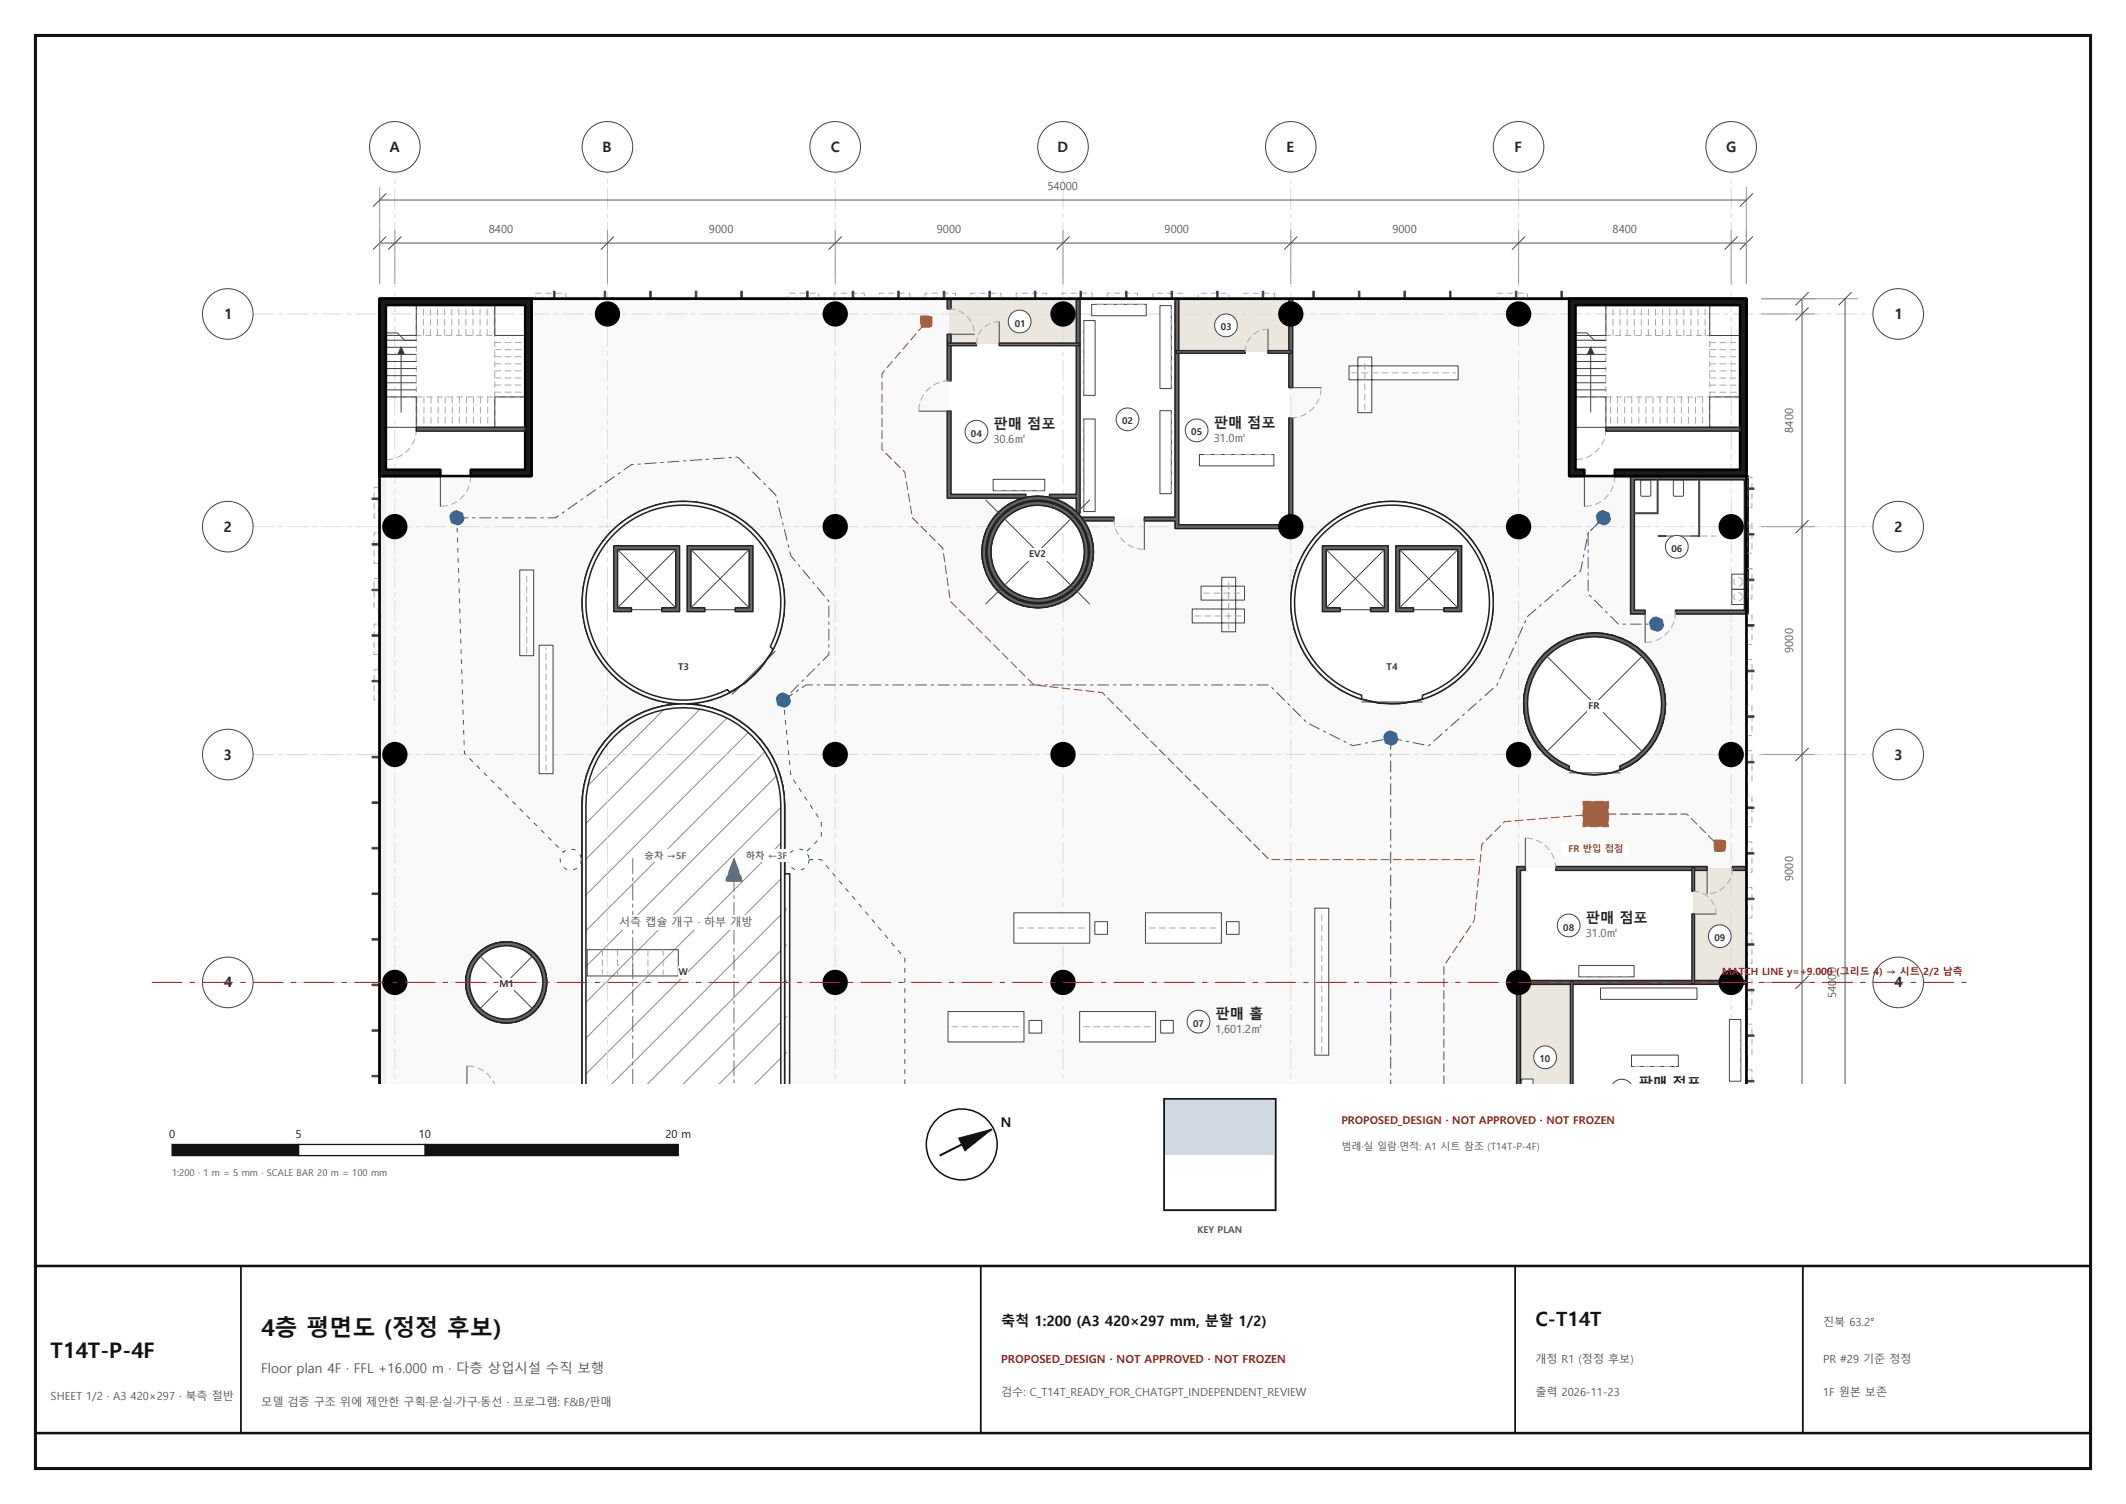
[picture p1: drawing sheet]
<svg xmlns="http://www.w3.org/2000/svg" width="420mm" height="297mm" viewBox="0 0 420 297" stroke-linecap="round" stroke-linejoin="round" font-family="sans-serif">
<path d="M7 7h406v283h-406z" fill="none" stroke="#111" stroke-width=".6"/>
<path d="M187.5 59h25.5v9h-25.5z" fill-rule="evenodd" fill="#ebe7df"/>
<path d="M213 59h19.5v43.5h-18.6l-.9-1z" fill-rule="evenodd" fill="#fff"/>
<path d="M232.5 59h22.5v10.5h-22.5z" fill-rule="evenodd" fill="#ebe7df"/>
<g fill="#fff">
<path d="M187.5 68h25.5v30h-25.5z" fill-rule="evenodd"/>
<path d="M232.5 69.5h22.5v34.5h-22.5z" fill-rule="evenodd"/>
</g>
<path d="M105 59h82.5v38.9l.2 .1 16.3 .1a10.6 10.6 0 0 0-4.5 1.4l-1.2 .8a11 11 0 0 0-4.3 8.7l.2 2.1a10.8 10.8 0 0 0 4.1 6.6l2.5 1.5 2.8 .7 1.4 .1a11 11 0 0 0 5.5-1.5l2.3-1.7 1.7-2.3 .7-1.3 .4-1.3 .4-2.9a11 11 0 0 0-1.5-5.5l-.7-1.1 18.7 .1v1.4l.1 .1h22.4v-45h55v34.9l.1 .1h12.2l-.2 .4v26.7l.4 .2h22.5v92.7h-268.8l.1-120h28.7zM300 171.6v42.4h45v-42.5zM301 139a14 14 0 0 0 28 0 14 14 0 0 0-28 0zM252.6 214h44.8zM259.8 106a20.5 20.5 0 0 0-3.8 6.8 20.8 20.8 0 0 0 3.3 18.6l2.7 2.8a19.4 19.4 0 0 0 6.8 3.8l3.8 .9 3.9 .1 3.9-.7a22.3 22.3 0 0 0 9.8-6.3 19.9 19.9 0 0 0 2.6-22 22 22 0 0 0-8-8.4 20 20 0 0 0-15.2-1.8 19.2 19.2 0 0 0-6.9 3.5zM233 214h14zM194 214h22zM194 214h22zM120.9 144.9l-2.5 3-1 1.7a20.6 20.6 0 0 0-2.4 9.4v55h41v-41.3l-.1-.2h-.9v-13.5a19.9 19.9 0 0 0-7.3-15.5l-1.6-1.1a19.2 19.2 0 0 0-7.2-3l-1.9-.3a20.1 20.1 0 0 0-16.1 5.8zM119.9 105.9l-.1 .1a19.9 19.9 0 0 0-3.8 6.8 19.6 19.6 0 0 0-.9 7.7 19.9 19.9 0 0 0 6.9 13.7 20.1 20.1 0 0 0 18.4 4.1 22.3 22.3 0 0 0 9.8-6.3 20.1 20.1 0 0 0 4.1-18.4l-1.4-3.6a19.9 19.9 0 0 0-8.1-8.4 19.6 19.6 0 0 0-7.4-2.4l-3.9-.1a20.5 20.5 0 0 0-7.5 2.1l-1.7 1a10.3 10.3 0 0 0-3 2.4zM92 194a8 8 0 0 0 16 0 8 8 0 0 0-16 0z" fill-rule="evenodd" fill="#f9f9f9"/>
<path d="M300 171.5h34.5v22.5h-34.5z" fill-rule="evenodd" fill="#fff"/>
<g fill="#ebe7df">
<path d="M334.5 171.5h10.5v22.5h-10.5z" fill-rule="evenodd"/>
<path d="M300 194h10.5v20h-10.5z" fill-rule="evenodd"/>
</g>
<path d="M310.5 194h34.5v20h-34.5z" fill-rule="evenodd" fill="#fff"/>
<path d="M75 94h1.3l-.1 120h-1.2h240h-240h30h-30zM123 214h42zM112.6 214h44.8z" fill-rule="evenodd" fill="#f1f1f1"/>
<g fill="none" stroke="#222" stroke-width=".3">
<path d="M119.8 106l2.9-2.7a20 20 0 0 1 30.1 6.7 22.1 22.1 0 0 1 2 11.4 22.3 22.3 0 0 1-4.6 10.6l-2.9 2.8a20.1 20.1 0 0 1-10.8 4.1 20.8 20.8 0 0 1-17.3-7.6l-2-3.3a20 20 0 0 1 .4-18.8zM259.8 106a22.3 22.3 0 0 1 9.8-6.3 20.8 20.8 0 0 1 18.5 4.1 20.8 20.8 0 0 1 6.8 17.6 22.4 22.4 0 0 1-4.7 10.6 20.7 20.7 0 0 1-17.6 6.9 20.1 20.1 0 0 1-10.6-4.7 20.7 20.7 0 0 1-6.8-17.6 22.4 22.4 0 0 1 4.6-10.6zM115 214v-55a20 20 0 0 1 20-20 20 20 0 0 1 20 20v13.5h1v41.5"/>
<circle cx="205" cy="109" r="11"/>
<circle cx="315" cy="139" r="14"/>
<circle cx="100" cy="194" r="8"/>
</g>
<g fill="none" stroke="#8c8c8c" stroke-width=".2">
<path d="M131.3 140l-15.3 15.3M138.4 139.9l-22.8 22.8M143.7 141.7l-28.1 28.1M147.9 144.6l-32.3 32.3M151.2 148.4l-35.6 35.6M153.5 153.1l-37.9 37.9M154.4 159.3l-38.8 38.8M154.4 166.4l-38.8 38.8M154.7 173.1l-39.1 39.1M155.4 179.5l-34.5 34.5M155.4 193.6l-20.4 20.4M155.4 186.6l-27.5 27.4"/>
<path d="M155.4 207.8l-6.3 6.2M155.4 200.7l-13.3 13.3"/>
</g>
<path d="M50 62h320M50 104h320M50 149h320M50 194h320M78 214v-180M120 214v-180M165 214v-180M210 214v-180M255 214v-180M300 214v-180M342 214v-180" fill="none" stroke="#dcdcdc" stroke-width=".2" stroke-dasharray="4 1 .8 1"/>
<path d="M229.1 81.1h2.3v16.4h-2.3zM229.1 60.4h2.3v16.3h-2.3zM215.7 60.1h10.8v2.3h-10.8zM214.1 63.3h2.3v14.8h-2.3zM214.1 82.7h2.3v18.3h-2.3z" fill-rule="evenodd" fill="#fff" stroke="#444" stroke-width=".2"/>
<path d="M214.1 63.8v13.8M226 60.1h-9.8M231.4 76.2v-15.6M214.1 83.2v17.3M231.4 97v-15.4" fill="none" stroke="#aaa" stroke-width=".2" stroke-dasharray="1.2 .8"/>
<path d="M196.2 94.7h10.2v2.2h-10.2z" fill-rule="evenodd" fill="#fff" stroke="#444" stroke-width=".2"/>
<path d="M196.7 96.9h9.2" fill="none" stroke="#aaa" stroke-width=".2" stroke-dasharray="1.2 .8"/>
<path d="M236.9 89.8h14.8v2.2h-14.8z" fill-rule="evenodd" fill="#fff" stroke="#444" stroke-width=".2"/>
<path d="M251.2 89.8h-13.8" fill="none" stroke="#aaa" stroke-width=".2" stroke-dasharray="1.2 .8"/>
<path d="M235.5 120.3v2.7h10.4v-2.7zM237.3 115.7v2.8h8.6v-2.8zM241.4 114v10.8h2.7v-10.8zM259.7 179.3v29.1h2.8v-29.1zM200.3 214h15zM216.3 214h2.5zM226.3 214h15zM242.3 214h2.5zM187.3 199.8v6h15v-6zM203.3 201.5v2.5h2.5v-2.5zM213.3 199.8v6h15v-6zM229.3 201.5v2.5h2.5v-2.5zM200.3 180.3v6h15v-6zM216.3 182v2.5h2.5v-2.5zM226.3 180.3v6h15v-6zM242.3 182v2.5h2.5v-2.5zM102.7 112.6v16.9h2.7v-16.9zM106.5 127.4v25.4h2.8v-25.4zM266.5 72.3v2.7h21.6v-2.7zM268.3 70.5v11h2.7v-11z" fill-rule="evenodd" fill="#fff"/>
<g fill="none" stroke="#444" stroke-width=".2">
<path d="M266.5 72.3h21.6v2.7h-21.6zM268.3 70.5h2.7v11h-2.7zM102.7 112.6h2.7v16.9h-2.7zM237.3 115.7h8.6v2.8h-8.6zM241.4 114h2.7v10.8h-2.7zM106.5 127.4h2.8v25.4h-2.8zM235.5 120.3h10.4v2.7h-10.4zM259.7 179.3h2.8v29.1h-2.8zM187.3 199.8h15v6h-15zM200.3 180.3h15v6h-15zM213.3 199.8h15v6h-15zM216.3 182h2.5v2.5h-2.5z"/>
<path d="M226.3 180.3h15v6h-15zM242.3 182h2.5v2.5h-2.5zM203.3 201.5h2.5v2.5h-2.5zM229.3 201.5h2.5v2.5h-2.5z"/>
</g>
<path d="M267 73.6h20.6M269.6 81v-9.4M237.8 117.1h7.6M104.1 129v-15.9M236 121.6h9.4M242.7 124.3v-9.8M107.9 152.3v-24.4M201 183.3h13.5M227 183.3h13.5M188 202.8h13.5M214 202.8h13.5M261.1 207.9v-28.1" fill="none" stroke="#aaa" stroke-width=".2" stroke-dasharray="1.2 .8"/>
<path d="M311.9 190.7h10.9v2.2h-10.9z" fill-rule="evenodd" fill="#fff" stroke="#444" stroke-width=".2"/>
<path d="M312.4 192.9h9.9" fill="none" stroke="#aaa" stroke-width=".2" stroke-dasharray="1.2 .8"/>
<path d="M300.6 213.1h2.3v.9h-2.3z" fill-rule="evenodd" fill="#fff"/>
<path d="M300.6 214v-.9h2.3v.9" fill="none" stroke="#444" stroke-width=".2"/>
<path d="M300.6 213.6v.4" fill="none" stroke="#aaa" stroke-width=".2" stroke-dasharray="1.2 .8"/>
<path d="M316.2 195.1h19v2.3h-19zM322.3 208.4h9.3v2.2h-9.3zM341.7 201.3h2.2v12.2h-2.2z" fill-rule="evenodd" fill="#fff" stroke="#444" stroke-width=".2"/>
<g fill="none" stroke="#aaa" stroke-width=".2" stroke-dasharray="1.2 .8">
<path d="M82.4 78.4v6M83.6 66.2v-6M83.8 78.4v6M85 66.2v-6M85.2 78.4v6M86.4 66.2v-6M86.6 78.4v6M87.8 66.2v-6M88 78.4v6M89.2 66.2v-6M89.4 78.4v6M90.6 66.2v-6"/>
<path d="M90.7 78.4v6M92 66.2v-6M92.1 78.4v6M93.4 66.2v-6M93.5 78.4v6M94.8 66.2v-6M94.9 78.4v6M96.2 66.2v-6M96.3 78.4v6M97.6 66.2v-6M97.7 67.6h6M97.7 69h6"/>
<path d="M97.7 70.4h6M97.7 71.8h6M97.7 73.2h6M97.7 74.6h6M97.7 76h6M97.7 77.4h6M119 192.7v-5.2M122 192.7v-5.2M125 192.7v-5.2M128 192.7v-5.2M131 192.7v-5.2M334.7 195.1h-18"/>
<path d="M322.8 210.6h8.3M343.9 213v-11.2"/>
</g>
<g fill="none" stroke="#444" stroke-width=".2">
<path d="M76.2 78.4h6v6h-6zM76.2 60.2h6v6h-6zM76.2 65.7h2.3l1.5 1.5h2.2M76.2 77h6M76.2 75.6h6M76.2 74.2h6M76.2 72.8h6M76.2 71.4h6M76.2 70h6M76.2 68.6h6M76.2 67.2h6M79.2 70v11.4"/>
<path d="M97.7 60.2h6v6h-6zM97.7 78.4h6v6h-6zM324.2 94.8l1.7-.1 .2 .2v2.8l-.1 .3h-1.6l-.2-.1zM330.6 94.8l1.7-.1 .2 .2 .1 2.9-.2 .2h-1.6l-.2-.1zM342.1 116.4h2.5v3h-2.5zM342.1 113.4h2.5v3h-2.5zM116 187.5h18v5.2h-18z"/>
</g>
<g fill="none" stroke="#aaa" stroke-width=".2" stroke-dasharray="1.2 .8" stroke-linecap="butt">
<path d="M76.2 66.2h6v12.2h-6zM82.2 60.2h15.5v6h-15.5zM82.2 78.4h15.5v6h-15.5zM97.7 66.2h6v12.2h-6z"/>
<circle cx="343.4" cy="117.9" r=".85"/>
<circle cx="343.4" cy="114.9" r=".85"/>
</g>
<path d="M79.2 68.5l.7 1.5h-1.3z" fill="#333" stroke="#444" stroke-width=".2"/>
<path d="M311.3 66.3h6v12.1h-6zM317.3 60.3h20.5v6h-20.5zM317.3 78.4h20.5v6h-20.5zM337.8 66.3h6v12.1h-6z" fill="none" stroke="#aaa" stroke-width=".2" stroke-dasharray="1.2 .8" stroke-linecap="butt"/>
<g fill="none" stroke="#444" stroke-width=".2">
<path d="M311.3 78.4h6v6h-6zM311.3 60.3h6v6h-6zM311.3 65.7h2.2l1.5 1.5h2.3M311.3 77h6M311.3 75.6h6M311.3 74.2h6M311.3 72.8h6M311.3 71.4h6M311.3 70h6M311.3 68.6h6M311.3 67.2h6M314.3 70v11.4"/>
<path d="M337.8 60.3h6v6h-6zM337.8 78.4h6v6h-6z"/>
</g>
<g fill="none" stroke="#aaa" stroke-width=".2" stroke-dasharray="1.2 .8">
<path d="M318.2 78.4v6M318.7 66.3v-6M319.6 78.4v6M320 66.3v-6M321 78.4v6M321.4 66.3v-6M322.4 78.4v6M322.8 66.3v-6M323.8 78.4v6M324.2 66.3v-6M325.2 78.4v6M325.6 66.3v-6"/>
<path d="M326.6 78.4v6M327 66.3v-6M328 78.4v6M328.4 66.3v-6M329.4 78.4v6M329.9 66.3v-6M330.8 78.4v6M331.3 66.3v-6M332.2 78.4v6M332.7 66.3v-6M333.6 78.4v6M334.1 66.3v-6"/>
<path d="M335 78.4v6M335.5 66.3v-6M336.4 78.4v6M336.9 66.3v-6M337.8 67.7h6M337.8 69h6M337.8 70.4h6M337.8 71.8h6M337.8 73.2h6M337.8 74.6h6M337.8 76h6M337.8 77.4h6"/>
</g>
<path d="M314.3 68.5l.6 1.5h-1.3z" fill="#333" stroke="#444" stroke-width=".2"/>
<path d="M299.6 171.1h1.7v.8h-.9v21.7h44.6v.8h-44.6v19.6h17.6h-18.4zM307.3 171.1h29.9v.8h-29.9zM342.2 171.1h2.8v.8h-2.8zM327 214h18zM277.1 214h.8zM277.1 214h.8zM232.1 214h39.6zM232.1 214h.8zM232.1 214h.8zM213.9 102.1h6.2v.8h-6.2zM232.1 59h.8v44.6h21.7v-21.1h.8v21.9h-23.3v-1.5h-6v-.8h6zM254.6 59h.8v17.5h-.8zM212.6 59h.8v42.3h-.8v-2.9h-5.3v-.8h5.3zM187.1 81.2h.8v16.4h14.8v.8h-15.6zM187.1 66h.8v9.2h-.8zM187.1 59h.8v2h-.8zM173.6 214h20.3zM173.6 214h.8zM122.6 214h7.9zM136.5 214h28.9zM75 214h39.4zM75 214h17.2zM98.3 214h14.6zM75 214h14.2z" fill-rule="evenodd" fill="#666"/>
<path d="M187.1 59h.8v2h-.8zM212.6 59h.8v42.3h-.8v-2.9h-5.3v-.8h5.3zM232.1 59h.8v44.6h21.7v-21.1h.8v21.9h-23.3v-1.5h-6v-.8h6zM254.6 59h.8v17.5h-.8zM187.1 66h.8v9.2h-.8zM187.1 81.2h.8v16.4h14.8v.8h-15.6zM213.9 102.1h6.2v.8h-6.2zM307.3 171.1h29.9v.8h-29.9zM342.2 171.1h2.8v.8h-2.8zM299.6 214v-42.9h1.7v.8h-.9v21.7h44.6v.8h-44.6v19.6" fill="none" stroke="#222" stroke-width=".3"/>
<path d="M334.2 180.5h.6v13.7h-.6zM334.2 171.3h.6v4.7h-.6zM310.3 193.7h.5v20.3h-.5zM310.3 214h.5zM232.3 69.3h13.7v.5h-13.7zM250.5 69.3h4.7v.5h-4.7zM241.5 214h13.7zM232.3 214h4.7zM197.4 67.8h15.8v.5h-15.8zM187.3 67.8h5.6v.5h-5.6zM84.7 214h14.3zM74.8 214h5.4zM89.8 214h.5zM103.5 214h9.2z" fill-rule="evenodd" fill="#808080"/>
<path d="M187.3 67.8h5.6v.5h-5.6zM197.4 67.8h15.8v.5h-15.8zM232.3 69.3h13.7v.5h-13.7zM250.5 69.3h4.7v.5h-4.7zM334.2 171.3h.6v4.7h-.6zM334.2 180.5h.6v13.7h-.6zM310.3 214v-20.3h.5v20.3" fill="none" stroke="#222" stroke-width=".3"/>
<path d="M322.1 94h23.3v27.2h-14.4v-.7h13.6v-25.8h-21.7v25.8h2.1v.7h-2.9z" fill-rule="evenodd" fill="#666" stroke="#222" stroke-width=".3"/>
<g fill="#888" stroke="#444" stroke-width=".2">
<path d="M327.4 94.7h.2v6.7h-.2z" fill-rule="evenodd"/>
<path d="M322.9 101.3h4.5v.1h-4.5z" fill-rule="evenodd"/>
<path d="M335.6 94.7h.2v11.3h-.2z" fill-rule="evenodd"/>
<path d="M327.6 105.8h1.5v.2h-1.5z" fill-rule="evenodd"/>
<path d="M334.1 105.8h1.5v.2h-1.5z" fill-rule="evenodd"/>
</g>
<g fill="none" stroke="#444" stroke-width=".2">
<path d="M105 58.8h205v.2h-195h-10zM187.5 66h5M197.4 63.5v4.5M250.5 65v4.5M255 76.5h6M76.2 84.8v6M87 94v6M181.5 81.2h6M311.3 84.8v6M313 94v6M226.1 102.5v6M329.1 105.8h5"/>
<path d="M124.7 120.4h6M139.2 120.4h6M153.1 128.6l-8.5 8.5M264.8 120.4h5.9M269 138.6h12M279.2 120.4h6M325 120.9v6M310 152.6h10M301.3 165.5v6M337.2 171.5v5M334.5 180.5h4.5M74.8 214v-120h.2v120"/>
<path d="M92.2 210.5v3.5M345 214v-120h.2v120"/>
</g>
<g fill="none" stroke="#aaa" stroke-width=".2" stroke-dasharray="1.2 .8">
<path d="M187.5 75.2a6 6 0 0 0-6 6M187.5 61a5 5 0 0 1 5 5M192.9 68a4.5 4.5 0 0 1 4.5-4.5M246 69.5a4.5 4.5 0 0 1 4.5-4.5M82.2 84.8a6 6 0 0 1-6 6M93 94a6 6 0 0 1-6 6M255 82.5a6 6 0 0 0 6-6M317.3 84.8a6 6 0 0 1-6 6M319 94a6 6 0 0 1-6 6M220.1 102.5a6 6 0 0 0 6 6M334.1 105.8h5M331 120.9a6 6 0 0 1-6 6"/>
<path d="M307.3 171.5a6 6 0 0 0-6-6M334.5 176a4.5 4.5 0 0 1 4.5 4.5M342.2 171.5a5 5 0 0 1-5 5M97.7 214a5.9 5.9 0 0 0-5.5-3.5"/>
</g>
<g fill="none" stroke="#aaa" stroke-width=".2" stroke-dasharray="1.2 .8" stroke-linecap="butt">
<path d="M105.7 57.9h6.1v.9h-6l-.1-.9M161.8 57.9v.9h-6l-.1-.9h6.1M166.5 58.8h-1.8l.1-.9h6v.9h-4.3M173.8 58.2l-.1-.3h6.1l-.1 .9h-5.9v-.6M184.5 58.8h-1.7v-.9h6v.9h-4.3M191.8 58.2l-.1-.3h6v.9h-5.9v-.6M206.8 58.8h-6v-.9h5.9l.1 .9M209.8 58.2v-.3h6v.9h-6v-.6M220.5 58.8h-1.8l.1-.9h5.9l.1 .9h-4.3M233.8 58.5v.3h-6v-.9h6v.6M241 57.9h1.8v.9h-6.1l.1-.9h4.2M245.8 58.2v-.3h6v.9h-6.1l.1-.6"/>
<path d="M295.8 57.9h6v.9h-6v-.9M345.2 94.3l.9-.1v6.1h-.9v-6M73.9 114.2l.9 .1v5.9h-.9v-6M74.2 102.2h-.3v-6h.9v6.1l-.6-.1M74.8 109.5v1.8h-.9v-6.1h.9v4.3M345.2 112.3h.9v6h-.9v-6M346.1 103.3v6h-.9v-6h.9M74.2 138.2h-.3v-5.9l.9-.1v6h-.6M74.8 127.5v1.8l-.9-.1v-5.9l.9-.1v4.3M345.2 134.5v-4.2h.9v5.9l-.9 .1v-1.8M346.1 139.3v6h-.9v-6h.9M346.1 121.3v5.9l-.9 .1v-6h.9"/>
<path d="M345.2 152.5v-4.2h.9v6h-.9v-1.8M346.1 157.3v6h-.9v-6h.9M345.2 166.3h.9v6h-.9v-6M345.5 175.2l.6 .1v6h-.9v-6.1h.3M345.2 184.3h.9v6l-.9-.1v-5.9M346.1 193.2v6.1h-.9v-6l.9-.1M345.2 206.5v-4.2h.9v5.9l-.9 .1v-1.8M345.2 214v-2.7h.3M345.5 211.3h.6v2.7"/>
</g>
<path d="M127.3 214h.3zM118.3 214h.3zM136.3 214h.3zM109.3 214h.3zM145.3 214h.4zM73.5 214h1.3zM73.5 214h1.3zM73.5 214h1.3zM73.5 214h1.3zM73.5 214h1.3zM73.5 214h1.3zM73.5 214h1.3zM73.5 214h1.3zM73.5 212.4h1.3v.2h-1.3zM73.5 203.4h1.3v.2h-1.3zM73.5 194.3l1.3 .1v.3l-1.3-.1zM73.5 185.3l1.3 .1v.3h-1.3zM73.5 176.3h1.3v.3l-1.3 .1zM73.5 167.3h1.3v.3l-1.3 .1zM73.5 158.3h1.3v.3l-1.3 .1zM73.5 149.4l1.3-.1v.4h-1.3zM73.5 134.4h1.3v.2h-1.3zM73.5 125.3l1.3 .1v.2h-1.3zM73.5 116.4h1.3v.2h-1.3zM73.5 107.3h1.3v.3h-1.3zM73.5 98.3l1.3 .1v.3l-1.3-.1zM119.4 57.5h.2v1.3h-.2zM128.4 57.5h.3v1.3h-.3zM137.4 57.5h.3v1.3h-.4zM109.4 57.5h.3l-.1 1.3h-.2zM172.3 214h.4zM211.3 214h.4zM256.8 214h.3zM274.8 214h.3zM163.3 214h.4zM283.8 214h.4zM202.3 214h.4zM184.3 214h.3zM220.3 214h.4zM238.3 214h.3zM247.4 214h.2zM154.3 214h.4zM265.8 214h.3zM193.3 214h.4zM229.3 214h.4zM186.3 57.5h.4v1.3h-.4zM240.4 57.5h.2v1.3h-.2zM231.4 57.5h.2v1.3h-.2zM222.4 57.5h.2l.1 1.3h-.3zM177.4 57.5h.3v1.3h-.4zM277.4 57.5h.3v1.3h-.4zM268.4 57.5h.3v1.3h-.4zM168.3 57.5h.4v1.3h-.4zM195.4 57.5h.3v1.3h-.3zM213.4 57.5h.2l.1 1.3h-.3zM249.4 57.5h.3l-.1 1.3h-.2zM146.3 57.5h.4v1.3h-.4zM159.4 57.5h.3v1.3h-.4zM259.4 57.5h.3v1.3h-.4zM204.4 57.5h.2l.1 1.3h-.3zM292.8 214h.4zM301.8 214h.4zM310.8 214h.4zM345.2 214h1.3zM345.2 214h1.3zM345.2 214h1.3zM345.2 214h1.3zM345.2 214h1.3zM345.2 214h1.3zM345.2 214h1.3zM345.2 214h1.3zM345.2 214h1.3zM345.2 213.4h1.3v.2h-1.3zM345.2 204.4h1.3v.2h-1.3zM345.2 195.4h1.3v.3l-1.3-.1zM345.2 186.4h1.3v.3h-1.3zM345.2 177.4h1.3v.3h-1.3zM345.2 168.3l1.3 .1v.3h-1.3zM345.2 159.3l1.3 .1v.3h-1.3zM345.2 150.4l1.3-.1v.4h-1.3zM345.2 141.4l1.3-.1v.4h-1.3zM345.2 132.4l1.3-.1v.4h-1.3zM345.2 123.4l1.3-.1v.4h-1.3zM345.2 114.4h1.3v.3h-1.3zM345.2 105.4h1.3v.2h-1.3zM345.2 96.4h1.3v.2h-1.3zM308.4 57.5h.3v1.3h-.3zM286.4 57.5h.3v1.3h-.3zM299.4 57.5h.3v1.3h-.3z" fill-rule="evenodd" fill="#333" stroke="#444" stroke-width=".2"/>
<g fill="none" stroke="#222" stroke-width=".3">
<path d="M115 214v-55a20 20 0 0 1 20-20 20 20 0 0 1 20 20v55"/>
<circle cx="135" cy="119" r="20"/>
<circle cx="205" cy="109" r="9.3"/>
<circle cx="205" cy="109" r="11"/>
<circle cx="275" cy="119" r="20"/>
<circle cx="315" cy="139" r="14"/>
<circle cx="100" cy="194" r="8"/>
</g>
<path d="M305.1 129.1a14 14 0 0 1 21.6 2.3 14 14 0 0 1-6.7 20.7v-.8a13.2 13.2 0 0 0 5.5-20.4 13.2 13.2 0 0 0-21 0 13.2 13.2 0 0 0 5.5 20.4v.8a14 14 0 0 1-4.9-23z" fill-rule="evenodd" fill="#666" stroke="#222" stroke-width=".3"/>
<path d="M305.6 129.6l18.8 18.8M324.4 129.6l-18.8 18.8" fill="none" stroke="#444" stroke-width=".2"/>
<path d="M92 194a8 8 0 0 1 16 0 8 8 0 0 1-16 0zM92.8 194a7.2 7.2 0 0 0 14.4 0 7.2 7.2 0 0 0-14.4 0z" fill-rule="evenodd" fill="#666" stroke="#222" stroke-width=".3"/>
<path d="M94.9 188.9l10.2 10.2M105.1 188.9l-10.2 10.2" fill="none" stroke="#444" stroke-width=".2"/>
<path d="M120.9 104.9a20 20 0 0 1 25.9-2 20 20 0 0 1 5.9 25.3l-.5-.5a19.2 19.2 0 0 0-14.2-27.7 19.2 19.2 0 0 0-22 22 19.2 19.2 0 0 0 27.7 14.2l.5 .5a20 20 0 0 1-25.3-5.9 20 20 0 0 1 2-25.9z" fill-rule="evenodd" fill="#fff" stroke="#222" stroke-width=".3"/>
<path d="M121.2 107.8h13v13h-3.5v-.8h2.8v-11.5h-11.5v11.5h2.7v.8h-3.5z" fill-rule="evenodd" fill="#666" stroke="#222" stroke-width=".3"/>
<path d="M122 108.5l11.5 11.5M133.5 108.5l-11.5 11.5" fill="none" stroke="#444" stroke-width=".2"/>
<path d="M135.8 107.8h12.9v13h-3.5v-.8h2.8v-11.5h-11.5v11.5h2.7v.8h-3.4z" fill-rule="evenodd" fill="#666" stroke="#222" stroke-width=".3"/>
<path d="M136.5 108.5l11.5 11.5M148 108.5l-11.5 11.5" fill="none" stroke="#444" stroke-width=".2"/>
<path d="M260.9 104.9a20 20 0 0 1 31.2 3.7 20 20 0 0 1-11.1 29.5v-.8a19.2 19.2 0 0 0 9.6-29.6 19.2 19.2 0 0 0-31.2 0 19.2 19.2 0 0 0 9.6 29.6v.8a20 20 0 0 1-8.1-33.2z" fill-rule="evenodd" fill="#fff" stroke="#222" stroke-width=".3"/>
<path d="M261.2 107.8h13.1v13h-3.6v-.8h2.8v-11.5h-11.5v11.5h2.8v.8h-3.6z" fill-rule="evenodd" fill="#666" stroke="#222" stroke-width=".3"/>
<path d="M262 108.5l11.5 11.5M273.5 108.5l-11.5 11.5" fill="none" stroke="#444" stroke-width=".2"/>
<path d="M275.7 107.8h13.1v13h-3.6v-.8h2.8v-11.5h-11.5v11.5h2.7v.8h-3.5z" fill-rule="evenodd" fill="#666" stroke="#222" stroke-width=".3"/>
<path d="M276.5 108.5l11.5 11.5M288 108.5l-11.5 11.5" fill="none" stroke="#444" stroke-width=".2"/>
<path d="M120.9 144.9a20 20 0 0 1 21.8-4.4 20 20 0 0 1 12.3 18.5v55h-40v-55a20 20 0 0 1 5.9-14.1zM121.4 145.4a19.3 19.3 0 0 0-5.6 13.6l-.1 55h38.6v-55a19.3 19.3 0 0 0-11.9-17.8 19.3 19.3 0 0 0-21 4.2z" fill-rule="evenodd" fill="#fff"/>
<path d="M115 214v-55a20 20 0 0 1 20-20 20 20 0 0 1 20 20v55M115.7 214l.1-55a19.3 19.3 0 0 1 19.2-19.2 19.3 19.3 0 0 1 19.3 19.2v55" fill="none" stroke="#222" stroke-width=".3"/>
<path d="M194 109a11 11 0 0 1 22 0 11 11 0 0 1-22 0zM194.8 109a10.2 10.2 0 0 0 20.4 0 10.2 10.2 0 0 0-20.4 0zM195 109a10 10 0 0 1 20 0 10 10 0 0 1-20 0zM195.8 109a9.2 9.2 0 0 0 18.4 0 9.2 9.2 0 0 0-18.4 0z" fill-rule="evenodd" fill="#666" stroke="#222" stroke-width=".3"/>
<path d="M194.7 98.8l20.6 20.5M215.3 98.8l-20.6 20.5" fill="none" stroke="#444" stroke-width=".2"/>
<path d="M75 59h30v35h-30zM310 59h35v35h-35z" fill="none" stroke="#000" stroke-width=".5"/>
<path d="M75 59h30v35h-12v-1.2h10.7v-32.6h-27.5v32.6h10.8v1.2h-12z" fill-rule="evenodd" fill="#1a1a1a" stroke="#000" stroke-width=".5"/>
<path d="M82.2 84.4h21.5v.7h-21.5z" fill-rule="evenodd" fill="#666" stroke="#222" stroke-width=".3"/>
<path d="M310 59h35v35h-26v-1.2h24.8v-32.5h-32.5v32.5h1.7v1.2h-3z" fill-rule="evenodd" fill="#1a1a1a" stroke="#000" stroke-width=".5"/>
<path d="M317.3 84.4h26.5v.7h-26.5z" fill-rule="evenodd" fill="#666" stroke="#222" stroke-width=".3"/>
<path d="M75 214v-155h270v155" fill="none" stroke="#000" stroke-width=".5"/>
<g fill="#000" stroke="#000" stroke-width=".5">
<circle cx="120" cy="62" r="2.25"/>
<circle cx="165" cy="62" r="2.25"/>
<circle cx="210" cy="62" r="2.25"/>
<circle cx="255" cy="62" r="2.25"/>
<circle cx="300" cy="62" r="2.25"/>
<circle cx="78" cy="104" r="2.25"/>
<circle cx="165" cy="104" r="2.25"/>
<circle cx="255" cy="104" r="2.25"/>
<circle cx="300" cy="104" r="2.25"/>
<circle cx="342" cy="104" r="2.25"/>
<circle cx="78" cy="149" r="2.25"/>
<circle cx="165" cy="149" r="2.25"/>
<circle cx="210" cy="149" r="2.25"/>
<circle cx="300" cy="149" r="2.25"/>
<circle cx="342" cy="149" r="2.25"/>
<circle cx="78" cy="194" r="2.25"/>
<circle cx="165" cy="194" r="2.25"/>
<circle cx="210" cy="194" r="2.25"/>
<circle cx="300" cy="194" r="2.25"/>
<circle cx="342" cy="194" r="2.25"/>
</g>
<path d="M90.2 102.3l1.5 46.5 21 21M154.7 138.3l1.5 15 6 9v3l-4.5 4.5M157.7 169.8h4.5l16.5 19.5v24.7" fill="none" stroke="#2f5d8a" stroke-width=".2" stroke-dasharray=".8 1.2"/>
<path d="M90.2 102.3h19.5l15-10.5 21-1.5 7.5 7.5 3 12 7.5 9v10.5l-9 9M316.7 102.3l-3 3v12l6 6h7.5M154.7 138.3l4.5-3h91.5l7.5 7.5 9 4.5 7.5-1.5M274.7 145.8l7.5 1.5 13.5-12 6-13.5 10.5-9 1.5-7.5 3-3M274.7 145.8v68.2" fill="none" stroke="#2f5d8a" stroke-width=".2" stroke-dasharray="2.2 .9 .5 .9"/>
<g fill="#2f5d8a" stroke="#2f5d8a" stroke-width=".2" stroke-dasharray="2.2 .9 .5 .9" stroke-linecap="butt">
<circle cx="90.3" cy="102.2" r="1.4"/>
<circle cx="316.8" cy="102.2" r="1.4"/>
<circle cx="327.2" cy="123.2" r="1.4"/>
<circle cx="154.7" cy="138.2" r="1.4"/>
<circle cx="274.8" cy="145.8" r="1.4"/>
</g>
<g fill="#fff" stroke="#2f5d8a" stroke-width=".2" stroke-dasharray=".8 1.2" stroke-linecap="butt">
<circle cx="157.7" cy="169.8" r="2.1"/>
<circle cx="112.8" cy="169.8" r="2.1"/>
</g>
<path d="M291.2 169.8h-40.5l-33-33-13.5-1.5-16.5-16.5-1.5-10.5-6-6-1.5-9-4.5-4.5v-15l9-10.5M315.2 160.8h18l6 6M315.2 160.8l-18 1.5-4.5 4.5-1.5 15-6 9v23.2" fill="none" stroke="#9a5b1e" stroke-width=".2" stroke-dasharray="1.6 .8"/>
<g fill="#9a5b1e" stroke="#9a5b1e" stroke-width=".2" stroke-dasharray="1.6 .8" stroke-linecap="butt">
<path d="M181.9 62.4h2.2v2.2h-2.2z" fill-rule="evenodd"/>
<path d="M338.7 165.9h2.1v2.2h-2.1z" fill-rule="evenodd"/>
<path d="M312.7 158.2h5v5.1h-5z" fill-rule="evenodd"/>
</g>
<path d="M125 169.5v44.5M145 214v-44.5" fill="none" stroke="#7a3b8c" stroke-width=".2" stroke-dasharray="3 .8 .6 .8"/>
<path d="M145 169.5l1.7 4.5h-3.5z" fill="#7a3b8c" stroke="#7a3b8c" stroke-width=".2" stroke-dasharray="3 .8 .6 .8" stroke-linecap="butt"/>
<g fill="#fff" stroke="#444" stroke-width=".2">
<circle cx="201.4" cy="63.5" r="2.25"/>
<circle cx="222.8" cy="82.8" r="2.25"/>
<circle cx="242.2" cy="64.3" r="2.25"/>
<circle cx="192.9" cy="85.3" r="2.25"/>
<circle cx="236.4" cy="85" r="2.25"/>
<circle cx="331.3" cy="108" r="2.25"/>
<circle cx="236.8" cy="201.7" r="2.25"/>
<circle cx="309.9" cy="182.7" r="2.25"/>
<circle cx="339.7" cy="184.9" r="2.25"/>
<circle cx="305.2" cy="208.8" r="2.25"/>
</g>
<path d="M318.1 214h.5a2.25 2.25 0 0 1 3.6 0h.4z" fill-rule="evenodd" fill="#fff"/>
<path d="M318.6 214a2.25 2.25 0 0 1 3.6 0" fill="none" stroke="#444" stroke-width=".2"/>
<g fill="#fff">
<path d="M313.5 138.2h3v2.5h-3z"/>
<path d="M98.5 193.2h3v2.5h-3z"/>
<path d="M133.5 130.6h3v2.5h-3z"/>
<path d="M273.5 130.6h3v2.5h-3z"/>
<path d="M134.1 190.7h1.8v2.5h-1.8z"/>
<path d="M202.9 108.2h4.2v2.5h-4.2z"/>
<path d="M308.7 166.4h13.1v2.6h-13.1z"/>
<path d="M120.3 180.7h30.4v3h-30.4z"/>
<path d="M146.9 167.7h9.2v2.5h-9.2z"/>
<path d="M126.9 167.7h9.2v2.5h-9.2z"/>
</g>
<path d="M75 39.5h270M75 48h270M356 59v155M364.5 59v155" fill="none" stroke="#555" stroke-width=".2"/>
<g fill="none" stroke="#999" stroke-width=".2">
<path d="M75 37v19M345 37v19M78 45.5v10.5M120 45.5v10.5M165 45.5v10.5M210 45.5v10.5M255 45.5v10.5M300 45.5v10.5M342 45.5v10.5M348 59h19M348 62h10.5M348 104h10.5"/>
<path d="M348 149h10.5M348 194h10.5"/>
</g>
<g fill="none" stroke="#444" stroke-width=".2">
<path d="M76.2 38.3l-2.5 2.5M346.2 38.3l-2.4 2.5M76.2 46.8l-2.5 2.4M79.2 46.8l-2.5 2.4M121.2 46.8l-2.5 2.4M166.3 46.8l-2.6 2.4M211.3 46.8l-2.6 2.4M256.3 46.8l-2.5 2.4M301.3 46.8l-2.5 2.4M343.2 46.8l-2.4 2.4M346.2 46.8l-2.4 2.4M357.2 57.7l-2.5 2.6"/>
<path d="M365.8 57.7l-2.6 2.6M357.2 60.7l-2.5 2.6M357.2 102.8l-2.5 2.5M357.2 147.8l-2.5 2.5M357.2 192.8l-2.5 2.5"/>
</g>
<g fill="#fff" stroke="#444" stroke-width=".2">
<circle cx="78" cy="29" r="5"/>
<circle cx="120" cy="29" r="5"/>
<circle cx="165" cy="29" r="5"/>
<circle cx="210" cy="29" r="5"/>
<circle cx="255" cy="29" r="5"/>
<circle cx="300" cy="29" r="5"/>
<circle cx="342" cy="29" r="5"/>
<circle cx="45" cy="194" r="5"/>
<circle cx="375" cy="194" r="5"/>
<circle cx="45" cy="149" r="5"/>
<circle cx="375" cy="149" r="5"/>
<circle cx="45" cy="104" r="5"/>
<circle cx="375" cy="104" r="5"/>
<circle cx="45" cy="62" r="5"/>
<circle cx="375" cy="62" r="5"/>
</g>
<path d="M30 194h360" fill="none" stroke="#9b1c1c" stroke-width=".2" stroke-dasharray="6 1.5 1 1.5" stroke-linecap="butt"/>
<path d="M34 226h25v2.2h-25z" fill="#111" stroke="#111" stroke-width=".25"/>
<path d="M59 226h25v2.2h-25z" fill="#fff" stroke="#111" stroke-width=".25"/>
<path d="M84 226h50v2.2h-50z" fill="#111" stroke="#111" stroke-width=".25"/>
<circle cx="190" cy="226" r="7" fill="none" stroke="#111" stroke-width=".3"/>
<path d="M185.6 228.2l10.3-5.2z" fill="#000" stroke="#111" stroke-width=".4"/>
<path d="M189.4 224.7l6.5-1.7-5.3 4.2z" fill="#111" stroke="#111" stroke-width=".2"/>
<path d="M230 217h22v22h-22z" fill="#fff" stroke="#111" stroke-width=".3"/>
<path d="M230 217h22v11h-22z" fill="#cfd8e3"/>
<path d="M230 217h22v22h-22z" fill="none" stroke="#111" stroke-width=".3"/>
<path d="M7 250h406v33h-406z" fill="none" stroke="#111" stroke-width=".5"/>
<path d="M47.6 250v33M193.8 250v33M299.3 250v33M356.2 250v33" fill="none" stroke="#111" stroke-width=".35"/>
<text font-size="4.6" fill="#111" x="51.6" y="263.9">4층 평면도 (정정 후보)</text>
<text font-size="4.2" fill="#111" x="10" y="268.1">T14T-P-4F</text>
<text font-size="3.9" fill="#111" x="303.3" y="261.9">C-T14T</text>
<g font-size="2.8" fill="#222">
<text x="77" y="30">A</text>
<text x="119" y="30">B</text>
<text x="164.1" y="30">C</text>
<text x="208.9" y="30">D</text>
<text x="254.2" y="30">E</text>
<text x="299.2" y="30">F</text>
<text x="341" y="30">G</text>
<text x="44.3" y="63">1</text>
<text x="374.3" y="63">1</text>
<text x="196.3" y="84.7">판매 점포</text>
<text x="239.8" y="84.5">판매 점포</text>
<text x="44.2" y="105">2</text>
<text x="374.2" y="105">2</text>
<text x="44.2" y="150">3</text>
<text x="374.2" y="150">3</text>
<text x="313.3" y="182.2">판매 점포</text>
<text x="44.2" y="195">4</text>
<text x="374.2" y="195">4</text>
<text x="240.1" y="201.2">판매 홀</text>
<text x="323.8" y="214.9">판매 점포</text>
</g>
<text font-size="2.8" fill="#111" x="197.8" y="261.9">축척 1:200 (A3 420×297 mm, 분할 1/2)</text>
<text font-size="2.6" fill="#111" x="197.7" y="222.6">N</text>
<text font-size="2.6" fill="#555" x="51.6" y="271.1">Floor plan 4F · FFL +16.000 m · 다층 상업시설 수직 보행</text>
<g font-size="2.2" fill="#555">
<text x="206.9" y="37.5">54000</text>
<text x="96.6" y="46">8400</text>
<text x="140.1" y="46">9000</text>
<text x="185.1" y="46">9000</text>
<text x="230.1" y="46">9000</text>
<text x="275.1" y="46">9000</text>
<text x="318.6" y="46">8400</text>
<text x="196.3" y="87.5">30.6㎡</text>
<text x="239.8" y="87.3">31.0㎡</text>
<text x="354.2" y="85.4" transform="rotate(-90 354.2 85.4)">8400</text>
<text x="354.2" y="128.9" transform="rotate(-90 354.2 128.9)">9000</text>
<text x="354.2" y="173.9" transform="rotate(-90 354.2 173.9)">9000</text>
<text x="122.3" y="182.8">서측 캡슐 개구 · 하부 개방</text>
<text x="313.3" y="185">31.0㎡</text>
<text x="362.8" y="197.1" transform="rotate(-90 362.8 197.1)">54000</text>
<text x="240.1" y="204">1,601.2㎡</text>
<text x="360.2" y="261.9">진북 63.2°</text>
<text x="303.3" y="269.1">개정 R1 (정정 후보)</text>
<text x="360.2" y="269.1">PR #29 기준 정정</text>
<text x="197.8" y="275.7">검수: C_T14T_READY_FOR_CHATGPT_INDEPENDENT_REVIEW</text>
<text x="303.3" y="275.7">출력 2026-11-23</text>
<text x="360.2" y="275.7">1F 원본 보존</text>
<text x="10" y="276.4">SHEET 1/2 · A3 420×297 · 북측 절반</text>
<text x="51.6" y="277.7">모델 검증 구조 위에 제안한 구획·문·실·가구·동선 · 프로그램: F&amp;B/판매</text>
</g>
<g font-size="2.2" fill="#111">
<text x="33.4" y="224.8">0</text>
<text x="58.4" y="224.8">5</text>
<text x="82.7" y="224.8">10</text>
<text x="131.4" y="224.8">20 m</text>
</g>
<text font-size="2.2" fill="#9b1c1c" x="197.8" y="269.1">PROPOSED_DESIGN · NOT APPROVED · NOT FROZEN</text>
<text font-size="2.1" fill="#9b1c1c" x="265" y="222">PROPOSED_DESIGN · NOT APPROVED · NOT FROZEN</text>
<text font-size="2" fill="#9b1c1c" x="340.2" y="192.5">MATCH LINE y=+9.000 (그리드 4) → 시트 2/2 남측</text>
<text font-size="2" fill="#555" x="265" y="227">범례·실 일람·면적: A1 시트 참조 (T14T-P-4F)</text>
<g font-size="1.9" fill="#333">
<text x="200.5" y="64.5">01</text>
<text x="241.1" y="65.3">03</text>
<text x="221.7" y="83.8">02</text>
<text x="191.8" y="86.3">04</text>
<text x="235.3" y="86">05</text>
<text x="203.3" y="110">EV2</text>
<text x="330.2" y="109">06</text>
<text x="134" y="132.4">T3</text>
<text x="273.9" y="132.4">T4</text>
<text x="313.8" y="140">FR</text>
<text x="308.8" y="183.8">08</text>
<text x="338.7" y="185.9">09</text>
<text x="98.7" y="195">M1</text>
<text x="134.1" y="192.5">W</text>
<text x="235.7" y="202.7">07</text>
<text x="304.1" y="209.8">10</text>
</g>
<g font-size="1.9" fill="#7a3b8c">
<text x="127.4" y="169.5">승차 →5F</text>
<text x="147.3" y="169.5">하차 ←3F</text>
</g>
<text font-size="1.9" fill="#9a5b1e" x="309.8" y="168.3">FR 반입 접점</text>
<g font-size="1.9" fill="#555">
<text x="34" y="232.2">1:200 · 1 m = 5 mm · SCALE BAR 20 m = 100 mm</text>
<text x="236.6" y="243.5">KEY PLAN</text>
</g>
</svg>
